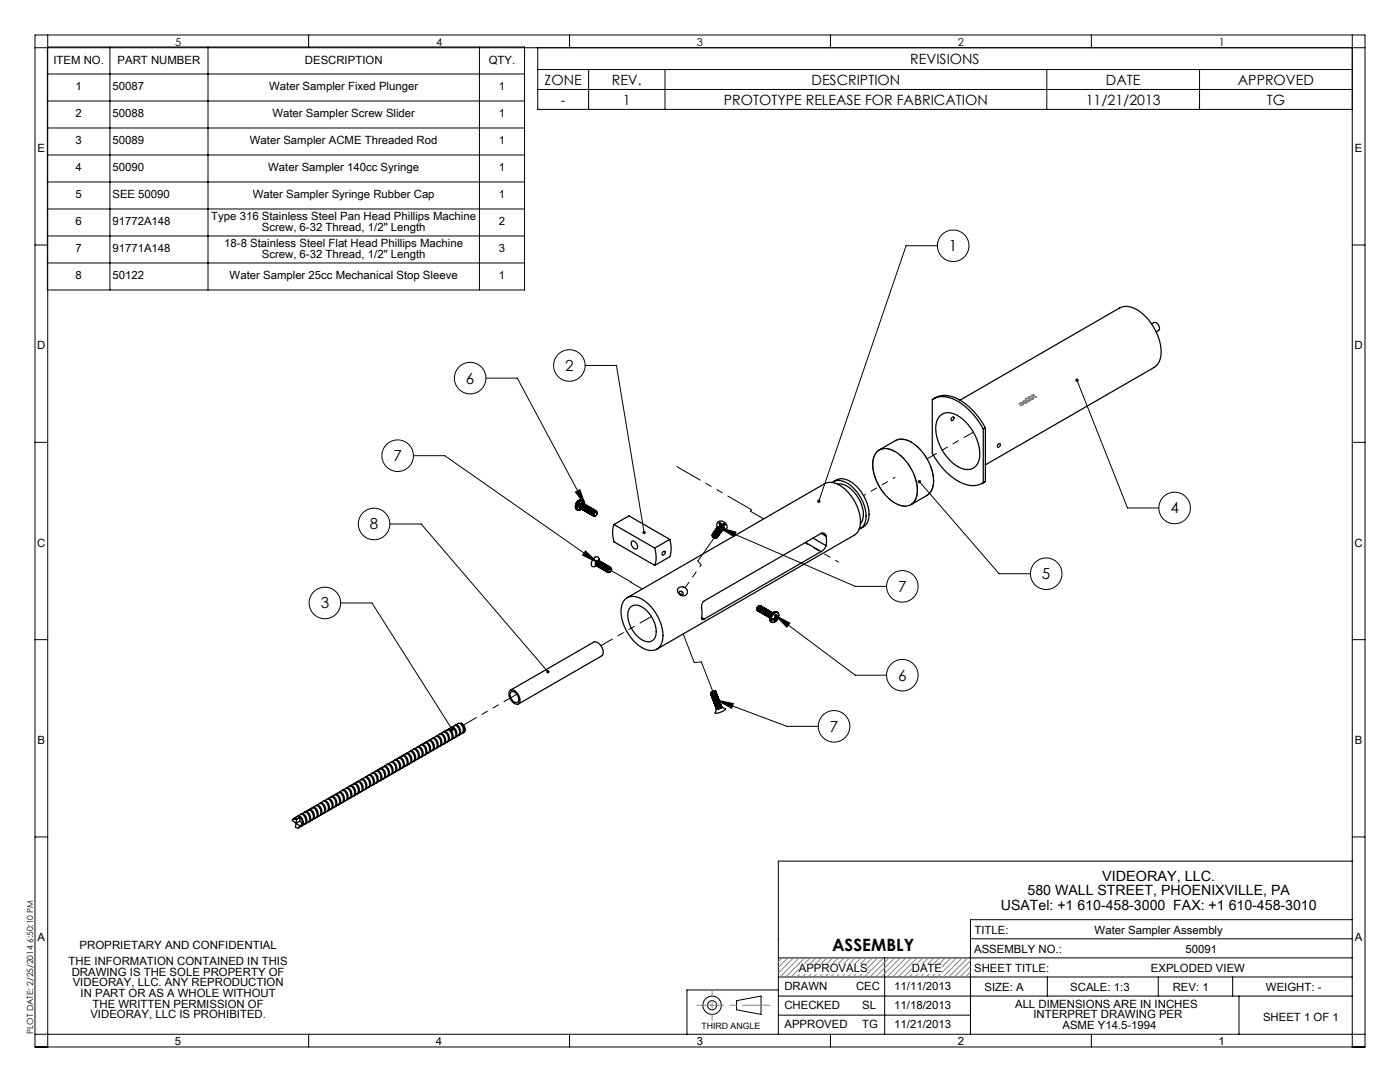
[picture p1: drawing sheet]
<svg xmlns="http://www.w3.org/2000/svg" width="279mm" height="216mm" viewBox="0 0 279 216" stroke-linecap="round" stroke-linejoin="round" font-family="sans-serif">
<g fill="none" stroke="#000" stroke-width=".2">
<path d="M7 9.5h265.4M7 7h265.4v201.9h-265.4zM9.5 9.4h95.2v48.5h-95.2zM9.5 14.8h95.2M9.5 7v201.9M21.9 9.4v48.5M41.5 9.4v48.5M61.6 7v2.5M95.7 9.4v48.5M107.3 9.5v12.3h162.6M107.3 13.9h162.6M107.3 17.9h162.6"/>
<path d="M113.7 7v2.5M117.5 13.9v7.9M132.7 13.9v7.9M165.7 7v2.5M208.9 13.9v7.9M217.8 7v2.5M239.4 13.9v7.9M269.9 7v201.9M9.5 20.2h95.2M9.5 25.5h95.2M9.5 30.9h95.2M9.5 36.3h95.2"/>
<path d="M7 48.9h2.5M9.5 41.7h95.2M9.5 47.1h95.2M9.5 52.5h95.2M187.1 49h-6.3l-17.4 51M269.9 48.9h2.5M97 75.5h6.2l13.6 25.4M116.8 72.9h6.2l5.5 33.4M214.9 75.9l10.1 25.5h6.3M7 88.3h2.5M82.5 90.9h6.3l30.5 21.3M114.8 98.2l.9-.5 1.1 3.2z"/>
<path d="M183.5 96.1l15.9 18.4h6.2M269.9 88.3h2.5M77.8 104.6h6.3l25.2 29.4M116.8 109.9l2.5 2.3-3-1.4zM143.7 105.3l27 11.7h6.2M143.7 105.3l3.2 .9-.4 .9zM7 127.6h2.5M68 120.3h6.2l16 25.2M143.1 139.7l3.3 .7-.4 .9zM143.1 139.7l14 5.2h6.2M154.7 122.8l16 11.9h6.2M154.7 122.8l2.9 1.5-.6 .8z"/>
<path d="M269.9 127.6h2.5M7 167h2.5M269.9 167h2.5M269.9 171.8h-114.6v34.6M147 199.7l4.9-.9v3.6l-4.9-.9zM155.3 191.1h114.5M155.3 194.9h114.5M155.3 197.5h-18.2v8.9M155.3 198.8h114.6M176.6 191.1v15.3M193.7 187.3h76.1M209 194.9v3.9"/>
<path d="M231.2 194.9v3.9M246 194.9v3.9M247.3 198.8v7.6M269.9 183.5h-76.2v22.9M7 206.4h265.4M61.6 206.4v2.5M113.7 206.4v2.5M155.3 202.6h38.4M165.7 206.4v2.5M217.8 206.4v2.5"/>
<circle cx="190.2" cy="49" r="3.1"/>
<circle cx="93.8" cy="75.5" r="3.1"/>
<circle cx="113.6" cy="72.9" r="3.1"/>
<circle cx="79.4" cy="90.9" r="3.1"/>
<circle cx="74.7" cy="104.6" r="3.1"/>
<circle cx="180.1" cy="117" r="3.1"/>
<circle cx="208.8" cy="114.5" r="3.1"/>
<circle cx="234.4" cy="101.4" r="3.1"/>
<circle cx="64.8" cy="120.3" r="3.1"/>
<circle cx="180.1" cy="134.7" r="3.1"/>
<circle cx="166.5" cy="144.9" r="3.1"/>
<circle cx="142.1" cy="200.6" r="1.83"/>
<circle cx="142.1" cy="200.6" r=".91"/>
</g>
<path d="M139.1 200.6h14.5" fill="none" stroke="#818181" stroke-width=".2" stroke-dasharray="15.2 1.3 1.3 1.3" stroke-dashoffset="9.9"/>
<path d="M142.1 197.5v6.1" fill="none" stroke="#818181" stroke-width=".2" stroke-dasharray="15.2 1.3 1.3 1.3" stroke-dashoffset="14.1"/>
<g fill="none" stroke="#818181" stroke-width=".2">
<path d="M156.1 191.1l-.8 .8M157.2 191.1l-1.9 1.9M158.3 191.1l-3 3M159.4 193.4l-1.5 1.5M159.5 191.1l-3.8 3.8M159.6 194.4l-.6 .5M160.6 191.1l-3.8 3.8M160.7 194.4l-.6 .5M161.7 191.1l-1.1 1.2M161.8 194.4l-.5 .5M162.8 191.1l-1.1 1.2M162.9 194.4l-.5 .5"/>
<path d="M164 191.1l-1.2 1.2M164 194.4l-.5 .5M165.1 191.1l-1.2 1.2M165.2 194.4l-.6 .5M166.2 191.1l-1.2 1.2M166.3 194.4l-.5 .5M167.3 191.1l-1.1 1.2M167.4 194.4l-.5 .5M168.4 191.1l-1.1 1.2M168.5 194.4l-.5 .5M169.6 191.1l-1.2 1.2M169.7 194.4l-.6 .5"/>
<path d="M170.7 191.1l-1.2 1.2M170.8 194.4l-.5 .5M171.8 191.1l-1.1 1.2M171.9 194.4l-.5 .5M172.9 191.1l-1.1 1.2M173 194.4l-.5 .5M174.1 191.1l-1.2 1.2M175.2 191.1l-2.1 2.1M176.3 191.1l-3.2 3.2M177.4 191.1l-3.8 3.8M178.6 191.1l-3.9 3.8M179.7 191.1l-3.8 3.8"/>
<path d="M180.8 191.1l-3.8 3.8M181.9 191.1l-3.8 3.8M182 193.3l-1.6 1.6M182 194.4l-.5 .5M183 191.1l-3.8 3.8M183.1 194.4l-.5 .5M184.2 191.1l-1.2 1.2M184.2 194.4l-.5 .5M185.3 191.1l-1.2 1.2M185.4 194.4l-.6 .5M186.4 191.1l-1.2 1.2M186.5 194.4l-.5 .5"/>
<path d="M187.5 191.1l-1.1 1.2M187.6 194.4l-.5 .5M188.7 191.1l-1.2 1.2M189.8 191.1l-1.8 1.8M190.9 191.1l-2.9 2.9M192 191.1l-3.8 3.8M193.1 191.1l-3.8 3.8M193.7 191.7l-3.2 3.2M193.7 192.8l-2.1 2.1M193.7 194l-1 .9"/>
</g>
<path d="M204.7 79.5h.5l.5 .4-.6 .1-.4-.2zM204.8 79.6l.4-.1 .4 .4-.5 .1-.3-.2zM205.3 79.2l.5-.1 .5 .4-.2 .2-.4-.1-.4-.2zM205.4 79.2h.4l.4 .3-.4 .1-.4-.2zM206 78.8l.3-.1-.2 .1 .8 .4zM203.4 80.5l.4-.1 .4 .1v.3l-.5 .1h.2a.25 .25 0 0 0 .2-.4 .25 .25 0 0 0-.4 0l-.3 .2zM204.2 80.1l.4-.1 .4 .1-.1 .3-.5 .1 .2-.1a.25 .25 0 0 0 .2-.3 .25 .25 0 0 0-.4 0l-.3 .2z" fill="none" stroke="#808080" stroke-width=".25"/>
<path d="M114.8 98.2l.9-.5 1.1 3.2zM154.7 122.8l2.9 1.5-.6 .8zM90 145.3a.34 .34 0 0 0 0 .4 .34 .34 0 0 0 .4 .1l-.2-.3 .2 .3a.34 .34 0 0 0 .1-.5 .34 .34 0 0 0-.5 0zM214.7 75.7a.34 .34 0 0 0 .1 .5 .34 .34 0 0 0 .5-.3 .34 .34 0 0 0-.5-.3l.1 .3-.1-.3zM183.3 95.9a.34 .34 0 0 0 .1 .5 .34 .34 0 0 0 .4-.3 .34 .34 0 0 0-.5-.3l.2 .3zM163.2 99.8a.34 .34 0 0 0 .1 .5l.1-.3-.1 .3a.34 .34 0 0 0 .4-.4 .34 .34 0 0 0-.5-.1zM128.3 106a.34 .34 0 0 0-.1 .4 .34 .34 0 0 0 .4 .2l-.1-.3 .1 .3a.34 .34 0 0 0 .2-.5 .34 .34 0 0 0-.5-.1zM116.8 109.9l2.5 2.3-3-1.4zM143.7 105.3l3.2 .9-.4 .9zM143.1 139.7l3.3 .7-.4 .9zM109.1 133.8a.34 .34 0 0 0 0 .5 .34 .34 0 0 0 .5 0l-.3-.3 .3 .3a.34 .34 0 0 0 0-.5 .34 .34 0 0 0-.5 0z" fill="#000"/>
<g fill="none" stroke="#000" stroke-width=".25">
<path d="M186.1 79.7a4.9 4.9 0 0 1 5.4 .6 14.4 14.4 0 0 1 4.7 5.3v10.7a4.9 4.9 0 0 1-5.4-.6 14.4 14.4 0 0 1-4.7-5.3zM186.3 79.6a4.5 4.5 0 0 1 4.9 0 13.9 13.9 0 0 1 5.5 5.8M191.6 79.8l31.9-18.4a4.2 4.2 0 0 1 4.6 1.3 10 10 0 0 1 3.5 8.8 2.81 2.81 0 0 1-1.3 1.8l-33.6 19.5M229.8 64.6l.6-.2a1 1 0 0 1 .9 .7 1 1 0 0 1-.5 1.2M116.2 99.7a1.24 1.24 0 0 0-1.2 .6 1.24 1.24 0 0 0 .1 1.4M116.4 99.8l.2 .4v.4a.49 .49 0 0 0-.2-.6 .49 .49 0 0 0-.6 .1l-.4 .5a.74 .74 0 0 0 .1 1.1l.5-.1-.1-.3M116.4 99.8a1.32 1.32 0 0 0-1.2 2M116.4 99.8a1.15 1.15 0 0 0-1.5 1.2l.2 .7M166.1 96.3a2.96 2.96 0 0 1 3.8 .7 7.9 7.9 0 0 1 2.8 7.2 2.07 2.07 0 0 1-1.2 1.4M166.3 96.1a3.1 3.1 0 0 1 4.2 .5 7.9 7.9 0 0 1 2.8 7.2 2.46 2.46 0 0 1-1.6 1.6M167.2 96.6a4.1 4.1 0 0 1 3.7 2.1 5.7 5.7 0 0 1 1 5.5l-.2 .3M175 90.2a3.1 3.1 0 0 1 4.2 .3 9.5 9.5 0 0 1 3.8 8.3 2.49 2.49 0 0 1-3.8 1.9 9.4 9.4 0 0 1-4.9-9l.1-.6z"/>
<path d="M175.5 89.8l3.2-1.9a3.9 3.9 0 0 1 4.4 1.2 9.5 9.5 0 0 1 3.1 7.8 2.72 2.72 0 0 1-1.2 1.9l-3.2 1.9M187.7 82.9a2.96 2.96 0 0 1 3.8 .2 9.4 9.4 0 0 1 4 8.3 2.47 2.47 0 0 1-3.7 2 9.2 9.2 0 0 1-4.9-9.1l.2-.5zM190 83.3a.24 .24 0 0 1 .3-.1 .24 .24 0 0 1 .1 .4l-.3 .3h-.3zM196.7 96.1l-.7 .4M196.7 85.4l-.5 .2M196.7 85.4v10.7M196.7 96.1l-.3 .1M199.2 88.6l.2-.1a.39 .39 0 0 1 .2 .5 .39 .39 0 0 1-.5 .2zM115.1 101.7l.1 .1M115.3 100l-.4 .7zM115.5 101.1h.1M115.5 101.1l.3 .3"/>
<path d="M115.5 100.9v.2M115.7 101.2l.1 .3M115.7 101.2h.1M115.7 101.2l.3 .3M115.9 101.3h.1M115.9 101.3l.3 .3M116 101.6l-.5 .2h-.3M116 101.4l.2 .3M116 101.4h.1M116.1 101.4l.2 .3M116.1 100.4l-.3 .1-.3 .4M116.2 101.5l.2 .3"/>
<path d="M116.2 101.5h.1M116.2 101.5l.3 .3M116.3 100.4l-.4 .2-.2 .6M116.4 100.5l-.1-.1h-.2l-.4 .8M116.4 101.6l.2 .3M116.4 101.6h.1M116.4 101.6l.3 .3M116.5 100.5l-.4 .2-.2 .6M116.6 100.6l-.1-.1-.3 .1-.3 .7M116.6 101.7l.1 .3M116.6 101.7h.1M116.6 101.7l.3 .3"/>
<path d="M116.7 100.6l-.4 .2-.3 .6M116.8 100.7l-.1-.1-.3 .1-.3 .7M116.8 101.8l.1 .3M116.8 101.8h.1M116.8 101.8l.3 .3M116.8 101.1l.5-.2-.5 .2-.2 .6zM116.9 100.7l-.5 .2-.2 .6M116.9 100.7l-.4 .2-.3 .6M117 101.9l.1 .3M117 101.9h.1M117 101.9l.3 .4M117 100.8l-.4 .2-.2 .6"/>
<path d="M117.2 101l-.1-.2-.3 .1-.4 .7M117.2 102l.1 .3M117.2 102v.1M117.2 102.1l.3 .3M117.3 102.1l.2 .3M117.3 102.1l.1 .1M117.4 102.2l.3 .3M117.4 101l-.4 .2-.2 .6M117.4 101.1l-.4 .1-.2 .6M117.5 102.3l.2 .2M117.5 102.3h.1M117.6 102.3l.2 .3"/>
<path d="M117.6 101.1l-.4 .2-.2 .6M117.6 101.2l-.4 .1-.2 .6M117.7 102.4l.2 .2M117.7 102.4h.1M117.7 102.4l.3 .3M117.8 101.3l-.4 .1-.2 .6M117.9 101.4l-.1-.1h-.3l-.3 .8M117.9 102.5l.2-.6 .5-.2-.4 .2-.3 .6M117.9 102.5l.2 .3M117.9 102.5h.1M117.9 102.5l.3 .3M118 101.4l-.4 .1-.3 .6"/>
<path d="M118.1 101.5l-.1-.1h-.3l-.3 .8M118.1 102.6l.1 .3M118.1 102.6h.1M118.1 102.6l.4 .4M118.2 101.5l-.4 .1-.3 .7M118.3 101.6l-.1-.1h-.3l-.3 .8M118.3 102.7l.1 .3M118.3 102.7h.1M118.3 102.7l.2 .3 .4-.1M118.4 101.6l-.5 .2-.2 .6M118.5 101.7l-.1-.1h-.3l-.4 .8M118.7 101.8l-.4 .2-.2 .6"/>
<path d="M118.8 102.4l.2-.2a.36 .36 0 0 1 .1 .5 .36 .36 0 0 1-.5 .1zM118.8 101.8l-.5 .2-.2 .6M118.9 112.6l.3-.6-.3 .6 .1 .3M118.9 112.6l.1 .3M118.9 112.6v.1M118.9 101.9l-.4 .2-.2 .6M118.9 112.7l.2 .2M119 102l-.2-.1-.3 .2-.2 .6M119.1 112.7l.1 .3M119.1 112.7v.1M119.1 112.8l.2 .2M119.2 102.3v-.1a.4 .4 0 0 0-.5-.1 .4 .4 0 0 0-.2 .5 .25 .25 0 0 0 .1 .3 .25 .25 0 0 0 .3 0"/>
<path d="M119.3 112.9l.1 .2M119.3 112.9h.1M119.3 112.1l.4-.1-.4 .2-.2 .6zM119.5 113l.1 .2M119.5 113h.1M119.5 113l.1 .3M119.5 111.8l-.4 .2-.2 .7M119.5 111.8l-.3 .3-.1 .4M119.5 111.8l.1 .1M119.6 111.9a.62 .62 0 0 0-.7 .3 .62 .62 0 0 0 .1 .7M119.6 111.9v-.4a.44 .44 0 0 0-.6-.4 1.38 1.38 0 0 0-.8 1.9l.8-.1M119.6 113.1l.2 .3-.1-.3"/>
<path d="M119.6 113.1l.3-.6 .4-.2-.4 .2-.2 .6M119.6 113.1h.1M119.8 113.2l.2 .3-.1-.3M119.8 113.2l.3-.6 .4-.2-.4 .2-.2 .6M119.8 113.2h.1M119.9 112.1l-.4 .1-.2 .7M119.9 112.1l-.4 .2-.2 .6M120 113.3l.2 .3M120 113.3h.1M120.1 112.2l-.4 .2-.2 .6M120.2 113.4l.2 .3M120.2 113.4h.1"/>
<path d="M120.4 113.5l.2-.6 .5-.2-.5 .2-.2 .6M120.4 113.5l.1 .3M120.4 113.5h.1M120.4 113.5l.2 .3h.1M120.6 113.6l.2 .3zM120.6 113.6h.1M120.7 112.5l-.5 .2-.2 .6M120.7 112.5l-.4 .2-.3 .6M120.8 113.7l.1 .3M120.8 113.7h.1M120.8 112.6l-.4 .2-.2 .6M120.9 112.6l-.4 .2-.3 .6"/>
<path d="M121 113.8l.1 .3M121 113.8h.1M121 113.8l.3 .4M121.1 113.9l.3-.6 .4-.1-.4 .1-.2 .6M121.1 113.9l.2 .3M121.1 113.9h.1M121.2 113.9l.1 .3h.3M121.2 112.8l-.4 .2-.2 .6M121.4 112.9l-.4 .2-.2 .6M121.6 113l-.4 .2-.2 .6M121.6 113.1l-.4 .1-.2 .6M121.7 113.6l.2-.1a.36 .36 0 0 1 .1 .4 .36 .36 0 0 1-.5 .2z"/>
<path d="M122 113.6h.1M122 113.7v-.3a.46 .46 0 0 0-.6 .1 .46 .46 0 0 0 0 .5l.1 .2 .3-.1M122.5 104.7a5.7 5.7 0 0 0 0 3.4l8.2 4.7M122.5 104.7l8.2 4.7M122.5 104.7l3-1.8 8.2 4.7M124.6 119.7a2.57 2.57 0 0 1 3.5-.1 9 9 0 0 1 4.2 7.9 2.37 2.37 0 0 1-3.6 2 8.7 8.7 0 0 1-4.6-8.8zM125.2 119.3l39.4-22.8a3.6 3.6 0 0 1 4.1 1.2 8.7 8.7 0 0 1 2.9 7.6 2.36 2.36 0 0 1-1.1 1.5l-39.4 22.7M126.1 108a.91 .91 0 0 1 1.1 1.1l-.1 .4a1.07 1.07 0 0 1-1-1.5zM130.7 109.4a5.7 5.7 0 0 1 0 3.4M132.3 110.1l.2-.1a.42 .42 0 0 1 .2 .5 .42 .42 0 0 1-.5 .2zM133.7 107.6a5.7 5.7 0 0 1 0 3.5l-3 1.7M133.7 107.6l-3 1.8"/>
<path d="M135.5 117.3a1.01 1.01 0 0 1 1.4 .1 1.01 1.01 0 0 1-.1 1.4 1.12 1.12 0 0 1-1.2-.2 1.12 1.12 0 0 1-.3-1.1zM135.6 118.1a.42 .42 0 0 1 .6 0 .42 .42 0 0 1-.1 .6l-.5-.2zM142.2 107.1l.3 .2 .5 .1M142.3 107.1l.3 .3 .6-.2M142.3 106.5l-.2 .3 .2 .3M142.3 107.1l.4 .3 .5-.2M142.3 107.1h.1M142.3 106.5l.1 .5M142.3 106.5a.41 .41 0 0 0 0 .6M142.4 106.4l-.2 .2 .2 .4M142.4 107l.4 .2 .5-.1a.56 .56 0 0 1-.9-.1zM142.4 107h.1"/>
<path d="M142.4 106.3v.6M142.4 106.9l.4 .2 .6-.2M142.5 106.3l-.2 .2 .2 .4M142.5 106.9l.3 .2 .6-.2M142.5 106.9h-.1M142.5 106.2v.5M142.5 106.5l.1 .2M142.5 106.7l.4 .3 .6-.2M142.5 106.1l-.1 .3 .2 .3M142.6 106.7l.3 .3 .6-.2M142.6 106.7h-.1M142.6 106.1v.5"/>
<path d="M142.6 106.7l.3 .2 .4-.1M142.6 106.3l.1 .2M142.6 106l-.1 .2 .1 .4M142.6 106.6l.4 .2 .6-.1a.56 .56 0 0 1-1-.1zM142.6 106.6h.1M142.6 105.9l.1 .6M142.7 106.6l.3 .2 .4-.2M142.7 106.2l.1 .2M142.7 105.9l-.1 .2 .1 .4M142.7 106.5l.4 .2 .6-.2M142.7 106.5h.1M142.7 105.8l.1 .5"/>
<path d="M142.8 106.5l.3 .1 .4-.1M142.8 106.1l.1 .2M142.8 106.3l.4 .3 .5-.2M142.8 105.7l-.1 .3 .1 .3M142.8 106.3h.1M142.8 105.7l.1 .5M142.9 106.3l.3 .2 .3-.1M142.9 105.9l.1 .2M142.9 105.6l-.1 .2 .1 .4M142.9 106.2l.4 .2 .5-.1a.58 .58 0 0 1-.9-.1M142.9 106.2h.1M142.9 105.5l.1 .6"/>
<path d="M143 106.2l.3 .2 .3-.2M143 105.8v.2M143 105.5l-.1 .2 .1 .4M143 106.1l.4 .2 .5-.2a.58 .58 0 0 1-.9 0M143 106.1h.1M143 105.4l.1 .6M143.1 107l-.1 .1M143.1 106.1l.3 .1 .3-.1M143.1 105.7v.2M143.1 106l.4 .2 .5-.2M143.1 105.3l-.1 .3 .1 .3M143.1 105.9l.4 .3 .5-.2"/>
<path d="M143.1 105.9v.1M143.1 105.3l.1 .5M143.2 106.9l-.1 .1M143.2 105.9l.3 .2 .3-.1M143.2 105.5v.2M143.2 105.2l-.1 .2 .1 .4M143.2 105.8l.4 .2 .5-.1M143.2 105.8h.1M143.2 105.1l.1 .6M143.3 105.3l.1 .3M143.3 105.8l.2 .2 .4-.2M143.3 104.2a1.16 1.16 0 0 1 1.3 0 1.16 1.16 0 0 1 .4 1.4 1.12 1.12 0 0 1-1.5 0 1.12 1.12 0 0 1-.2-1.4z"/>
<path d="M143.3 105.3l.1 .2M143.3 105.7l.4 .2h.4a.53 .53 0 0 1-.9-.1M143.3 105.7l.4 .2 .4-.1M143.3 105.7h.1M143.3 105.3v.3M143.4 105.6l.5 .2M143.4 105.5l.5 .3h-.3l-.2-.1M143.4 105.5v.1M143.4 105.5l.4 .2M143.5 104.4l.3 .4M143.7 105l-.2 .1 .1 .2a.61 .61 0 0 1 .9 .2l.1-.1M143.7 104.4h-.2"/>
<path d="M143.7 104.4l.1 .3M143.7 104.3l-.2 .1M143.7 104.3l.2 .2M143.7 104.3v.1M143.8 104.7l.1 .3M143.8 104.8l-.1 .2M143.8 104.8l-.2 .4 .1-.2M143.9 104.5l.2 .1M143.9 104.5l-.1 .2M144.1 104.6l-.2 .4M144.2 104.8l-.3 .2M144.3 104.6h-.2"/>
<path d="M144.3 104.6l-.1 .2M144.4 105v.2M144.4 105l-.3 .2M144.4 105.2l.2 .2M144.4 105.2l-.1 .2h.3M144.5 104.6l.1 .2M144.5 104.6l-.3 .2M144.5 104.8l-.1 .2M144.5 104.8l-.4 .5M144.5 104.5l.2 .2-.2 .1M144.5 104.5l-.2 .1M144.5 104.5v.1"/>
<path d="M144.6 105.4l-.1 .1M144.6 105.4h.1M160.7 108.2l3.2 1.9M162.2 107.4l2.7 1.5M163.9 106.4l-23.4 13.5a2.49 2.49 0 0 0-.4 2.4l-.1 .9M163.9 106.4a.65 .65 0 0 1 1 .6M163.9 110.1l-23.4 13.4M163.9 106.4l1 .6M164.9 108.9l-.3 .5-.7 .7M164.9 107v1.9M101.8 137.8a1.16 1.16 0 0 1 1.6 .7l.2 .4a1.07 1.07 0 0 1-.3 1.6 2.02 2.02 0 0 1-1.5-2.7zM101.9 137.7l16.6-9.6a1.88 1.88 0 0 1 1.8 2.6l-16.8 9.8"/>
<path d="M102.1 138a1.42 1.42 0 0 1 1.2 2.2 1.42 1.42 0 0 1-1.2-2.2zM125.9 121a2.17 2.17 0 0 1 2.7 .5 5.7 5.7 0 0 1 2.2 5.6 1.66 1.66 0 0 1-2.7 .6 5.9 5.9 0 0 1-2.6-6zM140 123.2l.1 .4 .4-.1M140 123.2l.5 .3M141.8 138.5l.2 .1M141.8 138.5h.1M141.9 138.3h.1M141.9 138.1l-.1 .2M141.9 138.7v.1M141.9 138.8h.1M141.9 138.1l.7-.2-.4 .2zM141.9 138.5h.1"/>
<path d="M141.9 138.3l-.1 .2h.1M141.9 138.8h.2M142 138.9l.1 .1M142 138.6h.1M142 138.7v.1M142 138.6l-.1 .1h.1M142.1 139.2l.1 .1M142.1 139.2h.1M142.1 138.8h.1M142.1 139h.1M142.1 138.8l-.1 .2M142.1 139.3h.2"/>
<path d="M142.1 139h-.1h.2M142.2 139.4l.1 .1M142.2 139v.1M142.2 139.2v.1M142.2 139.1l-.1 .1M142.2 139.5h.2M142.3 139.7h.1M142.3 139.5h.1M142.3 139.3l-.1 .1M142.3 139.7l.2 .1M142.4 139.9l.2 .1M142.4 140h.1"/>
<path d="M142.4 139.5v.1M142.4 139.7h.1M142.4 139.5l-.1 .2h.1M142.5 139.8h.1M142.5 139.9v.1M142.5 139.8l-.1 .1h.1M142.6 137.9h.1M142.6 137.9l-.1 .2-.5 .2M142.6 137.9l.2 .1-.1 .2M142.6 137.9l-.2 .2-.6 .2M142.6 137.9l-.7 .4M142.7 138.2l-.8 .3"/>
<path d="M142.7 137.9l.2 .1M142.7 138.2l-.7 .4M142.8 138.1l.2 .1-.2 .2-.8 .3M142.8 138.1l-.8 .5M142.8 138.4l-.7 .4M142.9 138l-1 .5M142.9 138l-.2 .2M142.9 138.4l.1 .1-.1 .2-.8 .3M142.9 138.3l-.8 .5M142.9 138.7l-.7 .4M142.9 138.2h.1M143 138.2l-.4 .4-.6 .2"/>
<path d="M143 138.6h.1M143 138.6l.1 .1-.1 .2-.8 .3M143 138.6l-.8 .4M143 138.9l-.7 .4M143 138.4a.9 .9 0 0 1-.9 .6M143.1 138.9h.1M143.1 138.9h.1l-.1 .2-.8 .4M143.1 138.8l-.8 .5M143.1 139.1l-.7 .4M143.1 138.7a.9 .9 0 0 1-.9 .6M143.2 139.1l.1 .1-.1 .2-.8 .3M143.2 139.1l-.8 .4"/>
<path d="M143.2 139.4l-.7 .4M143.2 138.9a.9 .9 0 0 1-.9 .6M143.2 139.3l.2 .1-.2 .2-.7 .3M143.3 139.7l-.7 .3M143.3 139.3l-.8 .5M143.3 139.6l-.7 .4M143.3 139.1a.9 .9 0 0 1-.9 .6M143.3 139.6l.2 .1-.2 .2-.7 .3M143.4 139.5l-.1 .2M143.4 139.9l-.7 .4M143.4 139.4a.9 .9 0 0 1-.9 .6M143.5 139.8l-.8 .4"/>
<path d="M143.5 139.8l.1 .1-.2 .2-.7 .3M143.5 139.6v.1M143.5 139.7l-.9 .5M143.6 139.9h.1M143.6 139.9l-.3 .3-.6 .3M151.1 121.5v.2M151.1 121.6l.1 .3M151.1 121.6h.1M151.1 121.6l.3 .4M151.1 121.5h.1M151.3 121.7l.1 .3M151.3 121.7v.1"/>
<path d="M151.3 121.8l.2 .2M151.4 120.9l-.3 .6M151.4 120.9l-.3 .3v.3M151.5 121.8l.1 .3-.1-.2M151.5 121.8l.2-.6 .4-.1-.4 .2-.2 .6M151.5 121.8v.1M151.7 122l.1 .3-.1-.3M151.7 122l.2-.6 .4-.2-.4 .2-.2 .6M151.7 122h.1M151.8 120.9l-.2-.1-.3 .2-.2 .6M151.8 120.9l-.1-.1a.59 .59 0 0 0-.6 .8M151.8 120.9h.1"/>
<path d="M151.9 122.1l.1 .2M151.9 122.1h.1M151.9 122.1l.1 .3M151.9 121l-.4 .1-.2 .6M151.9 121.2l-.2 .1M151.9 121l-.4 .1-.2 .7M152 122.2l.2 .3M152 122.2h.1M152.1 122.2l.1 .3M152.2 122.3l.2 .3-.2-.3M152.2 122.3h.1M152.4 122.4h.1"/>
<path d="M152.4 122.4l.2 .3zM152.5 121.3l-.4 .2-.2 .6M152.6 121.4l-.1-.1h-.3l-.3 .8M152.6 122.5l.1 .3M152.6 122.5h.1M152.6 122.5l.2 .3M152.7 121.4l-.4 .2-.3 .6M152.8 121.5l-.1-.1h-.3l-.3 .8M152.8 122.6l.1 .3M152.8 122.6h.1M152.8 122.6l.2 .3M152.9 121.5l-.5 .2-.2 .6"/>
<path d="M153 121.6l-.1-.1-.3 .1-.4 .7M153 122.7l.1 .3-.1-.3M153 122.7h.1M153 121.6l-.4 .2-.2 .6M153.2 121.7l-.1-.1-.3 .1-.4 .7M153.2 122.8l.1 .3M153.2 122.8h.1M153.2 121.7l-.4 .2-.2 .6M153.3 121.9v-.2l-.3 .1-.4 .7M153.3 122.9l.2 .3M153.3 122.9h.1M153.4 122.9l.1 .3"/>
<path d="M153.4 121.8l-.4 .2-.2 .6M153.5 122l-.1-.2-.2 .1-.4 .7M153.5 123l.2 .3M153.6 121.9l-.4 .2-.2 .6M153.7 122.1l-.1-.2-.2 .1-.4 .7M153.8 122l-.4 .2-.2 .6M153.9 124.1l.1 .1M153.9 122.2l-.1-.2-.2 .1-.4 .7M154 122.1l-.4 .2-.3 .6M154 122.2l-.4 .1-.2 .6M154.2 122.3l-.4 .1-.3 .6M154.3 123.5l.3 .1"/>
<path d="M154.4 122.6a.6 .6 0 0 1 1-.1v.6l-.2 .4a1.15 1.15 0 0 1-1.1 .7 1.12 1.12 0 0 1 .3-1.6zM154.4 123.4l.3 .2M154.5 123.4v.1M154.6 123.4l.4 .2M154.6 123.6h.1M154.7 122.8l.3 .2M154.7 123.3l-.1 .1a.19 .19 0 0 0-.3 0 .19 .19 0 0 0 .1 .3l.2-.1M154.7 123.6h-.1M154.7 123.6h.1M154.7 122.9l.4 .2M154.7 123.3h.1M154.7 123.2l.4 .3"/>
<path d="M154.7 123.6l.1 .1M154.8 123l.4 .3M154.8 123.1l-.1 .1M154.8 123.7l-.1 .3 .2-.2M154.8 123.1h.1M154.8 123.7h.1M154.8 123.7l.1 .1M154.8 122.9l-.1 .1M155 122.9a.19 .19 0 0 0-.1-.2 .19 .19 0 0 0-.3 .1 .19 .19 0 0 0 .2 .2v.1M155 123.6l-.1 .2M155 122.9v.1M155 123h.1"/>
<path d="M155 123.6h.1M155 122.1a1.32 1.32 0 0 0-1.1 2M155 122.1l.1 .1M155 122.1a1.24 1.24 0 0 0-1.2 .6 1.24 1.24 0 0 0 .1 1.4M155 123.8a.85 .85 0 0 1-1 .3M155.1 123h.1M155.1 123.5l-.1 .1M155.1 123.4h.1M155.2 122.2l.2 .6M155.2 122.2a1.31 1.31 0 0 0-1.2 2M155.2 123l-.1 .1M155.2 123.1h.1"/>
<path d="M155.2 123.3l-.1 .1M155.2 123l.1-.1v.2M155.2 123h.1M155.3 123.1l-.1 .2M64.6 159.9l.2-.2a1.24 1.24 0 0 1 .5 2.2M64.7 159.8l.6-.3a1.22 1.22 0 0 1 1 1.1 1.22 1.22 0 0 1-.9 1.2M65.4 159.5l.1-.2a1.24 1.24 0 0 1 .5 2.1M66 159l-.5 .3M66 159a1.22 1.22 0 0 1 1 1.2 1.22 1.22 0 0 1-.8 1.2M66.1 159.1l.2-.2a1.24 1.24 0 0 1 .5 2.1M66.2 158.9l.6-.3a1.22 1.22 0 0 1 .7 2M66.9 158.6l.1-.1a1.24 1.24 0 0 1 .5 2.1"/>
<path d="M67 158.5l.5-.3a1.22 1.22 0 0 1 1 1.1 1.22 1.22 0 0 1-.8 1.2M67.6 158.2l.2-.2a1.24 1.24 0 0 1 .5 2.1M68.3 157.7l-.6 .3M68.3 157.7a1.22 1.22 0 0 1 1 1.2 1.22 1.22 0 0 1-.9 1.2M68.4 157.8l.1-.2a1.24 1.24 0 0 1 .5 2.1M68.5 157.6l.5-.3a1.22 1.22 0 0 1 .7 2M69.1 157.3l.2-.1a1.24 1.24 0 0 1 .5 2.1M69.2 157.2l.6-.3a1.22 1.22 0 0 1 .9 1.1 1.22 1.22 0 0 1-.8 1.2M69.7 159.3l-.5 .4M69.9 156.9l.1-.2a1.24 1.24 0 0 1 .5 2.1M70.5 156.4l-.5 .3M70.5 156.4a1.22 1.22 0 0 1 1 1.2 1.22 1.22 0 0 1-.8 1.2"/>
<path d="M70.6 156.5l.2-.2a1.24 1.24 0 0 1 .5 2.1M70.7 156.3l.6-.3a1.22 1.22 0 0 1 .7 2M71.4 156l.1-.1a1.24 1.24 0 0 1 .5 2.1M71.5 155.9l.5-.3a1.22 1.22 0 0 1 1 1.1 1.22 1.22 0 0 1-.8 1.2M72 158l-.6 .4M72.1 155.6l.2-.2a1.24 1.24 0 0 1 .5 2.1M72.8 155.1l-.6 .3M72.8 155.1a1.22 1.22 0 0 1 .9 1.2 1.22 1.22 0 0 1-.8 1.2M72.9 155.2l.1-.2a1.24 1.24 0 0 1 .5 2.1M73 155l.5-.3a1.22 1.22 0 0 1 .7 2M73.6 154.7l.2-.1a1.24 1.24 0 0 1 .5 2.1M73.7 154.6l.6-.3a1.22 1.22 0 0 1 .9 1.1 1.22 1.22 0 0 1-.8 1.2"/>
<path d="M74.2 156.8l-.5 .3M74.4 154.3l.1-.2a1.24 1.24 0 0 1 .5 2.1M75 153.8l-.5 .4M75 153.9a1.22 1.22 0 0 1 1 1.1 1.22 1.22 0 0 1-.8 1.2M75.1 153.9l.2-.2a1.24 1.24 0 0 1 .5 2.1M75.2 153.7l.6-.3a1.22 1.22 0 0 1 .6 2M75.9 153.4l.1-.1a1.24 1.24 0 0 1 .5 2.1M76 153.3l.5-.3a1.22 1.22 0 0 1 1 1.1 1.22 1.22 0 0 1-.9 1.2M76.4 155.5l-.5 .3M76.6 153l.2-.2a1.24 1.24 0 0 1 .5 2.1M77.3 152.5l-.6 .4M77.3 152.6a1.22 1.22 0 0 1 .9 1.1 1.22 1.22 0 0 1-.8 1.2"/>
<path d="M77.4 152.6l.1-.2a1.24 1.24 0 0 1 .5 2.1M77.5 152.4l.5-.3a1.22 1.22 0 0 1 .7 2M78.1 152.1l.2-.1a1.24 1.24 0 0 1 .5 2.1M78.2 152l.6-.3a1.22 1.22 0 0 1 .9 1.1 1.22 1.22 0 0 1-.8 1.2M78.7 154.2l-.6 .3M78.9 151.7l.1-.2a1.24 1.24 0 0 1 .5 2.2M79.5 151.2l-.5 .4M79.5 151.3a1.22 1.22 0 0 1 1 1.1 1.22 1.22 0 0 1-.9 1.2M79.6 151.3l.2-.2a1.24 1.24 0 0 1 .5 2.1M79.7 151.1l.6-.3a1.22 1.22 0 0 1 .9 1.2 1.22 1.22 0 0 1-.8 1.2M80.4 150.9l.1-.2a1.24 1.24 0 0 1 .5 2.1M80.5 150.7l.5-.3a1.22 1.22 0 0 1 1 1.1 1.22 1.22 0 0 1-.9 1.2"/>
<path d="M81.1 150.4l.2-.2a1.24 1.24 0 0 1 .5 2.2M81.8 149.9l-.6 .4M81.8 150a1.22 1.22 0 0 1 .9 1.1 1.22 1.22 0 0 1-.8 1.2M81.9 150l.1-.2a1.24 1.24 0 0 1 .5 2.1M82 149.8l.5-.3a1.22 1.22 0 0 1 1 1.2 1.22 1.22 0 0 1-.9 1.2M82.6 149.6l.2-.2a1.24 1.24 0 0 1 .5 2.1M82.7 149.4l.6-.3a1.22 1.22 0 0 1 .9 1.1 1.22 1.22 0 0 1-.8 1.3M83.3 149.1l.2-.2a1.24 1.24 0 0 1 .5 2.2M84 148.7l-.6 .3M84 148.7a1.22 1.22 0 0 1 .7 2M84.1 148.7l.2-.2a1.24 1.24 0 0 1 .5 2.1M84.2 148.5l.6-.3a1.22 1.22 0 0 1 .9 1.2 1.22 1.22 0 0 1-.8 1.2"/>
<path d="M84.7 150.7l-.6 .3M84.8 148.3l.2-.2a1.24 1.24 0 0 1 .5 2.1M84.9 148.1l.6-.3a1.22 1.22 0 0 1 1 1.1 1.22 1.22 0 0 1-.9 1.3M85.6 147.8l.2-.1a1.24 1.24 0 0 1 .5 2.1M86.2 147.4l-.5 .3M86.3 147.4a1.22 1.22 0 0 1 .6 2M86.3 147.4l.2-.2a1.24 1.24 0 0 1 .5 2.1M86.4 147.2l.6-.3a1.22 1.22 0 0 1 1 1.2 1.22 1.22 0 0 1-.9 1.2M86.9 149.4l-.5 .3M87.1 147l.1-.2a1.24 1.24 0 0 1 .5 2.1M87.2 146.8l.5-.3a1.22 1.22 0 0 1 1 1.1 1.22 1.22 0 0 1-.8 1.3M87.8 146.5l.2-.1a1.24 1.24 0 0 1 .5 2.1"/>
<path d="M88.5 146.1l-.6 .3M88.5 146.1a1.22 1.22 0 0 1 .7 2M88.6 146.1l.1-.2a1.24 1.24 0 0 1 .5 2.1M88.7 145.9l.5-.3a1.22 1.22 0 0 1 1 1.2 1.22 1.22 0 0 1-.8 1.2M89.2 148.1l-.6 .3M89.3 145.7l.2-.2a1.24 1.24 0 0 1 .5 2.1M89.4 145.5l.6-.3a1.22 1.22 0 0 1 1 1.1 1.22 1.22 0 0 1-.9 1.3M90.1 145.2l.1-.1a1.24 1.24 0 0 1 .5 2.1M90.2 145.1l.5-.3a1.22 1.22 0 0 1 .7 2M90.8 144.8l.2-.2a1.24 1.24 0 0 1 .5 2.1M90.9 144.6l.6-.3a1.22 1.22 0 0 1 1 1.2 1.22 1.22 0 0 1-.9 1.2M91.4 146.8l-.5 .3"/>
<path d="M91.8 144.4h.3M92.1 144.3a1.23 1.23 0 0 1 .1 2M92.1 144.3a1.1 1.1 0 0 1 .7 .9 1.1 1.1 0 0 1-.4 1.1M92.1 144.3v.1M92.1 144.4l.1 .1a1.23 1.23 0 0 1 .2 1.5M142.5 140.2h.1M142.5 140.2h.2M142.6 140.4v.1M142.6 140.5h.1M142.6 140h.1M142.6 140.2h.1M142.6 140l-.1 .2h.1"/>
<path d="M142.6 140.5h.2M142.7 140.6l.1 .1M142.7 140.2v.1M142.7 140.4v.1M142.7 140.3l-.1 .1h.1M142.8 140.9h.1M142.8 140.5h.1M142.8 140.7h.1M142.8 140.5l-.1 .2M142.8 140.7h-.1h.2M142.8 141.1l.2 .1M142.9 140.7v.1"/>
<path d="M142.9 140.9h.1M142.9 140.8l-.1 .1M142.9 141.4l.1 .1M143 141.4h.1M143 141h.1M143 141.2h.1M143 141l-.2 .1 .2 .1M143 141.3v.1M143.1 141.4h.1M143.1 141.2l-.1 .1M143.5 140.1l-.7 .4M143.5 140.1h.1"/>
<path d="M143.6 140.1l.1 .1-.2 .1-.7 .4M143.6 140l-.8 .5M143.6 140.3l-.7 .5M143.7 140.3l-.8 .4M143.7 140.6l-.7 .4M143.7 140.3l.1 .1-.2 .2-.7 .3M143.7 140.1a.9 .9 0 0 1-.9 .6M143.8 140.5l-.5 .4-.5 .1 .1-.1M143.8 140.8l-.8 .5M143.8 140.6h.1l-.2 .2-.7 .4M143.8 140.3a.91 .91 0 0 1-.9 .6M143.8 140.8l.2 .1-.2 .2-.7 .3"/>
<path d="M143.9 140.7l-.5 .4-.5 .1M143.9 140.6a.9 .9 0 0 1-.9 .6M143.9 141l-.9 .4M144 140.8a.9 .9 0 0 1-.9 .6M144 141l-.3 .3-.7 .1M144 141l.1 .1M144.1 141.1l.7 .3a2.25 2.25 0 0 1-2.1 .8l.3-.7M144.1 141.1l-.6 .4h-.5M58.7 163.4l.2-.1 .4 .2M58.7 163.5l-.2-.1-.2 .3 .8 .6M58.7 163.5l.5 .1M59.1 164.3l.7 .5"/>
<path d="M59.2 163.6l-.2 1.5a.47 .47 0 0 0 .5 .1 .47 .47 0 0 0 .3-.4M59.3 163.5l-.1 .1M59.3 163.4l-.5-.2-.2 .3M59.3 163.4v.1M59.4 162.9l.2-.1a1.17 1.17 0 0 1 .9 1.2M59.5 162.8l.6-.3a1.22 1.22 0 0 1 .6 2M59.6 162.9a1.01 1.01 0 0 1 .8 1M59.8 163.8l-.7 .5M59.8 163.8l.7 .6M59.8 163.1l-.4-.2-.6 .3M59.8 163.1l.1 .1M59.8 163.1l-.5 .3"/>
<path d="M59.9 163.2l.5 .7M59.9 163.2l-.1 .6M60.1 162.5l.2-.2a1.24 1.24 0 0 1 .5 2.2M60.3 162.4l.5-.3a1.22 1.22 0 0 1 1 1.1 1.22 1.22 0 0 1-.9 1.2M60.3 164.5l-.2 .3-.5 .4M60.3 164.5l-.5 .3M60.4 164.3l.1 .1M60.4 164.3l-.2 .2h.1M60.4 164.3l-.1 .2M60.4 163.9l.1 .1M60.5 164.4l-.4 .5M60.5 164v.4"/>
<path d="M60.5 164.4h.1M60.7 164.5l-.5 .3M60.9 162.1l.2-.2a1.24 1.24 0 0 1 .5 2.1M61.5 161.6l-.5 .3M61.6 161.6a1.22 1.22 0 0 1 .9 1.2 1.22 1.22 0 0 1-.8 1.2M61.6 161.7l.2-.2a1.24 1.24 0 0 1 .5 2.1M61.7 161.5l.6-.3a1.22 1.22 0 0 1 .7 2M62.4 161.2l.2-.2a1.24 1.24 0 0 1 .5 2.2M62.5 161.1l.6-.3a1.22 1.22 0 0 1 .9 1.1 1.22 1.22 0 0 1-.8 1.2M63 163.2l-.6 .3M63.1 160.8l.2-.2a1.24 1.24 0 0 1 .5 2.1M63.8 160.3l-.6 .3"/>
<path d="M63.8 160.3a1.22 1.22 0 0 1 1 1.2 1.22 1.22 0 0 1-.9 1.2M63.9 160.4l.1-.2a1.24 1.24 0 0 1 .5 2.1M64 160.2l.5-.3a1.22 1.22 0 0 1 .7 2M65.2 161.9l-.5 .4M67.5 160.6l-.6 .4"/>
</g>
<path d="M186.3 96a9.5 9.5 0 0 0-5.3-8.2 2.72 2.72 0 0 0-2.3 .1" fill="none" stroke="#000" stroke-width=".2" stroke-dasharray="6.3 1.3 1.3 1.3 1.3 1.3" stroke-dashoffset="3.2"/>
<g fill="none" stroke="#000" stroke-width=".2" stroke-dasharray="6.3 1.3 1.3 1.3 1.3 1.3">
<path d="M174.2 92.7a2.66 2.66 0 0 1 2.9-3.2 8.5 8.5 0 0 1 5.6 6.1 4.7 4.7 0 0 1-.6 4.9 3.5 3.5 0 0 1-4.4-.7 10 10 0 0 1-3.5-7.1M185 98.8a3.1 3.1 0 0 0 1.3-2.8M121.8 113.7l4.1 2.4M125.9 116.2l2.3 1.3M125.9 116.2h.1M125.9 116.1v.1M139.3 111.9l.6 .8M139.3 111.9h.1M142.5 107.4l-3.2 4.5M149.7 102l2.7 1.5M149.9 101.9l-.2 .1M149.9 101.7v.2"/>
<path d="M138.6 132.2l-2.3-5.7M140 132.1l-1.4 .1M140 132.1h.1M142.3 138l-2.3-5.9"/>
</g>
<path d="M185 91.6l9.3-5.4" fill="none" stroke="#000" stroke-width=".2" stroke-dasharray="6.3 1.3 1.3 1.3 1.3 1.3" stroke-dashoffset="4.2"/>
<path d="M160.6 108.3l6.8 3.9" fill="none" stroke="#000" stroke-width=".2" stroke-dasharray="6.3 1.3 1.3 1.3 1.3 1.3" stroke-dashoffset="5.7"/>
<path d="M135.1 93.1l14.8 8.6" fill="none" stroke="#000" stroke-width=".2" stroke-dasharray="6.3 1.3 1.3 1.3 1.3 1.3" stroke-dashoffset="1"/>
<path d="M172.3 98.9l6.3-3.7M139.9 112.7l-4.1 6" fill="none" stroke="#000" stroke-width=".2" stroke-dasharray="6.3 1.3 1.3 1.3 1.3 1.3" stroke-dashoffset="5.9"/>
<path d="M92.5 144.7l10.6-6.2" fill="none" stroke="#000" stroke-width=".2" stroke-dasharray="6.3 1.3 1.3 1.3 1.3 1.3" stroke-dashoffset="3.4"/>
<path d="M119.9 128.8l10.1-5.8" fill="none" stroke="#000" stroke-width=".2" stroke-dasharray="6.3 1.3 1.3 1.3 1.3 1.3" stroke-dashoffset="3.7"/>
<text font-size="3.4" x="166.1" y="189.8">ASSEMBLY</text>
<g font-size="3">
<text x="189.4" y="50.1">1</text>
<text x="93" y="76.5">6</text>
<text x="112.8" y="74">2</text>
<text x="78.5" y="92">7</text>
<text x="73.8" y="105.6">8</text>
<text x="233.6" y="102.4">4</text>
<text x="179.2" y="118.1">7</text>
<text x="207.9" y="115.6">5</text>
<text x="64" y="121.4">3</text>
<text x="179.2" y="135.8">6</text>
<text x="165.6" y="146">7</text>
</g>
<g font-size="2.8">
<text x="108.7" y="16.9">ZONE</text>
<text x="122.1" y="16.9">REV.</text>
<text x="162" y="16.9">DESCRIPTION</text>
<text x="181.7" y="12.8">REVISIONS</text>
<text x="220.7" y="16.9">DATE</text>
<text x="247" y="16.9">APPROVED</text>
<text x="111.9" y="20.9">-</text>
<text x="124.3" y="20.9">1</text>
<text x="144.5" y="20.9">PROTOTYPE RELEASE FOR FABRICATION</text>
<text x="216.7" y="20.9">11/21/2013</text>
<text x="252.8" y="20.9">TG</text>
<text x="205.1" y="178.7">580 WALL STREET, PHOENIXVILLE, PA</text>
<text x="220" y="175.9">VIDEORAY, LLC.</text>
<text x="199.7" y="181.5">USATel: +1 610-458-3000 FAX: +1 610-458-3010</text>
</g>
<g font-size="2.3">
<text x="10.7" y="12.8">ITEM NO.</text>
<text x="23.5" y="12.8">PART NUMBER</text>
<text x="60.8" y="12.8">DESCRIPTION</text>
<text x="97.5" y="12.8">QTY.</text>
<text x="15.1" y="18">1</text>
<text x="15.1" y="23.4">2</text>
<text x="22.4" y="18">50087</text>
<text x="22.4" y="23.4">50088</text>
<text x="53.7" y="18">Water Sampler Fixed Plunger</text>
<text x="54.4" y="23.4">Water Sampler Screw Slider</text>
<text x="99.6" y="23.4">1</text>
<text x="99.6" y="18">1</text>
<text x="15.1" y="28.8">3</text>
<text x="22.4" y="28.8">50089</text>
<text x="49.9" y="28.8">Water Sampler ACME Threaded Rod</text>
<text x="99.6" y="28.8">1</text>
<text x="7.5" y="30.3">E</text>
<text x="15.1" y="34.2">4</text>
<text x="22.4" y="34.2">50090</text>
<text x="53.5" y="34.2">Water Sampler 140cc Syringe</text>
<text x="99.6" y="34.2">1</text>
<text x="270.4" y="30.3">E</text>
<text x="15.1" y="39.6">5</text>
<text x="22.4" y="39.6">SEE 50090</text>
<text x="50.4" y="39.6">Water Sampler Syringe Rubber Cap</text>
<text x="99.6" y="39.6">1</text>
<text x="15.1" y="44.9">6</text>
<text x="22.4" y="44.9">91772A148</text>
<text x="42.2" y="43.9">Type 316 Stainless Steel Pan Head Phillips Machine</text>
<text x="52.2" y="46">Screw, 6-32 Thread, 1/2&quot; Length</text>
<text x="99.6" y="44.9">2</text>
<text x="15.1" y="50.3">7</text>
<text x="22.4" y="50.3">91771A148</text>
<text x="44.8" y="49.3">18-8 Stainless Steel Flat Head Phillips Machine</text>
<text x="52.2" y="51.4">Screw, 6-32 Thread, 1/2&quot; Length</text>
<text x="99.6" y="50.3">3</text>
<text x="15.1" y="55.7">8</text>
<text x="22.4" y="55.7">50122</text>
<text x="45.8" y="55.7">Water Sampler 25cc Mechanical Stop Sleeve</text>
<text x="99.5" y="55.7">1</text>
<text x="7.4" y="69.7">D</text>
<text x="270.3" y="69.7">D</text>
<text x="7.4" y="109.1">C</text>
<text x="270.3" y="109.1">C</text>
<text x="7.5" y="148.5">B</text>
<text x="270.4" y="148.5">B</text>
<text x="7.5" y="187.9">A</text>
<text x="15.8" y="189.3">PROPRIETARY AND CONFIDENTIAL</text>
<text x="194.4" y="190.2">ASSEMBLY NO.:</text>
<text x="194.5" y="186.4">TITLE:</text>
<text x="218.5" y="186.4">Water Sampler Assembly</text>
<text x="236.6" y="190.2">50091</text>
<text x="270.4" y="187.9">A</text>
<text x="13.7" y="192.5">THE INFORMATION CONTAINED IN THIS</text>
<text x="14.3" y="194.7">DRAWING IS THE SOLE PROPERTY OF</text>
<text x="14.5" y="196.8">VIDEORAY, LLC. ANY REPRODUCTION</text>
<text x="156.6" y="197.6">DRAWN</text>
<text x="159.4" y="193.9">APPROVALS</text>
<text x="170.8" y="197.6">CEC</text>
<text x="178.5" y="197.6">11/11/2013</text>
<text x="182" y="193.9">DATE</text>
<text x="194.4" y="193.9">SHEET TITLE:</text>
<text x="196.5" y="197.8">SIZE: A</text>
<text x="213.6" y="197.8">SCALE: 1:3</text>
<text x="229.7" y="193.9">EXPLODED VIEW</text>
<text x="234" y="197.8">REV: 1</text>
<text x="252.7" y="197.8">WEIGHT: -</text>
<text x="16.1" y="198.9">IN PART OR AS A WHOLE WITHOUT</text>
<text x="18" y="203.2">VIDEORAY, LLC IS PROHIBITED.</text>
<text x="18.5" y="201.1">THE WRITTEN PERMISSION OF</text>
<text x="156.6" y="201.4">CHECKED</text>
<text x="172.1" y="201.4">SL</text>
<text x="178.5" y="201.4">11/18/2013</text>
<text x="202.6" y="201.1">ALL DIMENSIONS ARE IN INCHES</text>
<text x="206.2" y="203.2">INTERPRET DRAWING PER</text>
<text x="252.1" y="203.7">SHEET 1 OF 1</text>
<text x="34.9" y="208.4">5</text>
<text x="87" y="208.4">4</text>
<text x="139.1" y="208.4">3</text>
<text x="156.6" y="205.2">APPROVED</text>
<text x="172.1" y="205.2">TG</text>
<text x="178.5" y="205.2">11/21/2013</text>
<text x="191.1" y="208.4">2</text>
<text x="212" y="205.3">ASME Y14.5-1994</text>
<text x="243.2" y="208.4">1</text>
</g>
<g font-size="2.2">
<text x="35" y="9.1">5</text>
<text x="87" y="9.1">4</text>
<text x="139.1" y="9.1">3</text>
<text x="191.2" y="9.1">2</text>
<text x="243.2" y="9.1">1</text>
</g>
<g font-size="1.7">
<text x="6.6" y="206.2" transform="rotate(-90 6.6 206.2)">PLOT DATE: 2/25/2014 6:50:10 PM</text>
<text x="140" y="205.3">THIRD ANGLE</text>
</g>
</svg>
